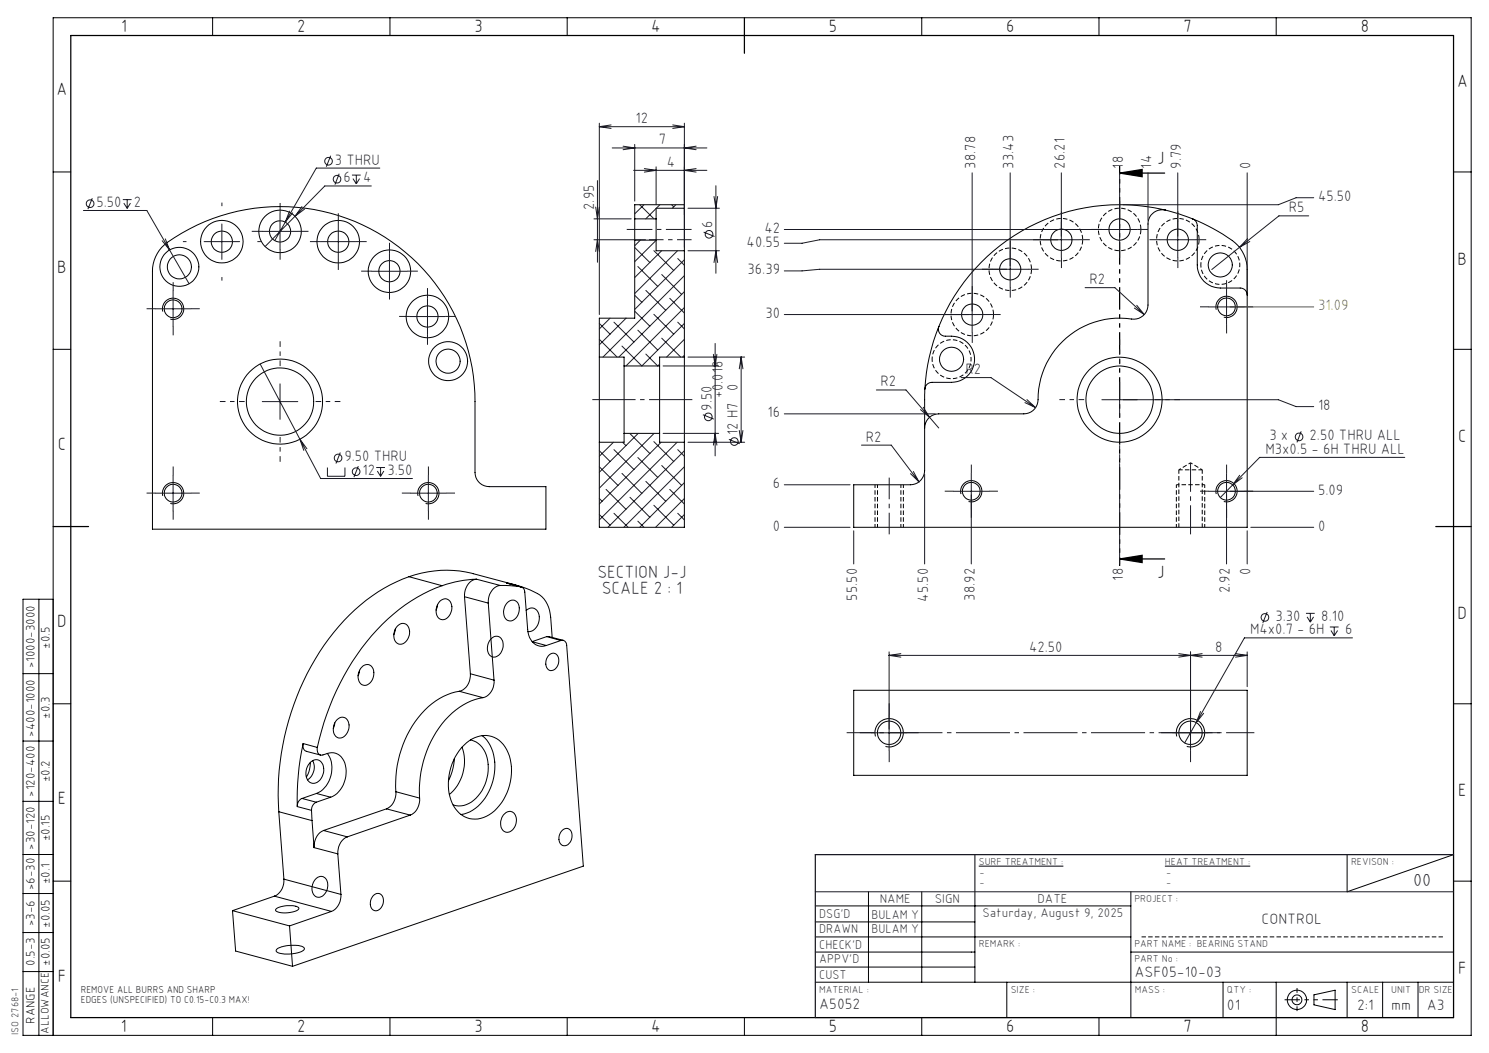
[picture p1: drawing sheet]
<svg xmlns="http://www.w3.org/2000/svg" width="420mm" height="297mm" viewBox="0 0 420 297" stroke-linecap="round" stroke-linejoin="round" font-family="sans-serif">
<path d="M332.5 132.5v16.2M339.1 132.5h-6.6M339.1 148.7v-16.2" fill="none" stroke="#000" stroke-width=".28" stroke-dasharray="1.3 .6" stroke-dashoffset=".2" stroke-linecap="butt"/>
<path d="M291 75.9a6 6 0 0 0-8.8-5.3 6 6 0 0 0-.7 10.3 6 6 0 0 0 9.4-4.2l.1-.8M305.4 67.6a6 6 0 0 0-8.8-5.3 6 6 0 0 0-.6 10.2 6 6 0 0 0 9.3-4.1l.1-.8M321.8 64.7a6 6 0 0 0-8.8-5.3 6 6 0 0 0-.6 10.2 6 6 0 0 0 9.4-4.1v-.8M338.2 67.6a6 6 0 0 0-8.7-5.3 6 6 0 0 0-.7 10.2 6 6 0 0 0 9.4-4.1v-.8M280.2 88.7a6 6 0 0 0-8.7-5.3 6 6 0 0 0-.7 10.2 6 6 0 0 0 9.4-4.1v-.8" fill="none" stroke="#000" stroke-width=".28" stroke-dasharray="1.3 .6" stroke-dashoffset="-.1" stroke-linecap="butt"/>
<path d="M338.7 74.7a5.5 5.5 0 0 1 8-4.9 5.5 5.5 0 0 1 .7 9.4 5.5 5.5 0 0 1-8.6-3.7l-.1-.8M262.9 101.3a5.5 5.5 0 0 1 8-4.9 5.5 5.5 0 0 1 .7 9.4 5.5 5.5 0 0 1-8.6-3.7l-.1-.8" fill="none" stroke="#000" stroke-width=".28" stroke-dasharray="1.3 .6" stroke-dashoffset=".5" stroke-linecap="butt"/>
<path d="M335.8 130.5l-3.3 2M339.1 132.5l-3.3-2" fill="none" stroke="#000" stroke-width=".28" stroke-dasharray="1.3 .6" stroke-dashoffset=".6" stroke-linecap="butt"/>
<path d="M247.5 136.7v12M339.8 136.7h-8M246.8 148.7v-12M254.1 148.7v-12M254.8 148.7v-12M331.8 148.7v-12M339.8 148.7v-12" fill="none" stroke="#000" stroke-width=".28" stroke-dasharray="1.3 .6" stroke-dashoffset=".4" stroke-linecap="butt"/>
<g fill="none" stroke="#000" stroke-width=".28">
<path d="M60 5v5M110 5v5M160 5v5M260 5v5M310 5v5M360 5v5M15 48.5h5M193 58.7v12M193 58.7v-1h-14v4M193 58.7h-7.9v3M328.8 59.3a4 4 0 0 0-5 3.9v22.8a4 4 0 0 1-4.6 4 23.1 23.1 0 0 0-26.5 23.4 4 4 0 0 1-3.9 3.3h-24a4 4 0 0 0-4 4M328.8 59.3l3.8 1.1 3.8 1.4"/>
<path d="M328.8 59.3a55 55 0 0 0-64 32.8M410 48.5h5M45.6 69.8a48.1 48.1 0 0 1 16.7-8.9 55 55 0 0 1 71.7 52.4v20a4 4 0 0 0 4 4h16v12h-111v-72.8a10 10 0 0 1 2.6-6.7zM179 61.7v6M179 61.7h6.1M179 67.7v22h-9.9v11M179 67.7h6.1M185.1 61.7v6M185.1 67.7v3h7.9M193 70.7v30M336.4 61.8a2.04 2.04 0 0 1 1.3 1.8v11.1a6.4 6.4 0 0 0 6.5 6.5h5.6a1.93 1.93 0 0 1 2 2M336.4 61.8a45.7 45.7 0 0 1 12.8 7.4 10.1 10.1 0 0 1 2.6 6.8v72.7h-111v-12h16a4.1 4.1 0 0 0 4-4l.1-23"/>
<path d="M15 98.5h5M45.9 87.9a2.99 2.99 0 0 1 2.7-3.8 2.99 2.99 0 0 1 3.2 3.3 2.99 2.99 0 0 1-3.8 2.6M264.8 92.1a1.98 1.98 0 0 0 1.9 2.7 6.8 6.8 0 0 1 8.1 5.3 6.5 6.5 0 0 1-6.4 7.7h-5.5a1.99 1.99 0 0 0-2 1.9M264.8 92.1a54.6 54.6 0 0 0-3.9 17.6M343.1 87.3a2.99 2.99 0 0 1 2.6-3.7 2.99 2.99 0 0 1 3.3 3.2 2.99 2.99 0 0 1-3.8 2.7M410 98.5h5M169.1 100.7v24M169.1 100.7h6.9v2.5M176 103.2v19M176 103.2h10.1M186.1 103.2v19M193 100.7v24"/>
<path d="M193 100.7h-6.9v2.5M45.9 139.9a2.99 2.99 0 0 1 2.7-3.8 2.99 2.99 0 0 1 3.2 3.3 2.99 2.99 0 0 1-3.8 2.6M117.9 139.9a2.99 2.99 0 0 1 2.7-3.8 2.99 2.99 0 0 1 3.2 3.3 2.99 2.99 0 0 1-3.7 2.6M169.1 124.7v24h23.9v-24M176 122.2v2.5h-6.9M176 122.2h10.1M186.1 122.2v2.5h6.9M271.1 139.3a2.99 2.99 0 0 1 2.6-3.7 2.99 2.99 0 0 1 3.2 3.2 2.99 2.99 0 0 1-3.7 2.7M343.1 139.3a2.99 2.99 0 0 1 2.6-3.7 2.99 2.99 0 0 1 3.3 3.2 2.99 2.99 0 0 1-3.8 2.7M11 169v123M15 169h-8.5v123h408.5v-287h-400v287M111.5 177.4l-.4 1.6"/>
<path d="M112.1 176.6a1.93 1.93 0 0 1 2.3-.6 1.93 1.93 0 0 1 1.1 2 3.2 3.2 0 0 1-3 3.7 3.2 3.2 0 0 1-.4-5.1zM115.4 162.7a51.7 51.7 0 0 0-26.5 23.2 74.8 74.8 0 0 0-10.3 43M115.4 162.7a30.6 30.6 0 0 1 18.1-.9l12.1 3.2M115.4 162.7l9.3 2.5M123.4 170.5l-.4 1.6M124 169.6a1.93 1.93 0 0 1 2.3-.6 1.93 1.93 0 0 1 1.2 2.1 3.3 3.3 0 0 1-2.7 3.7 2.61 2.61 0 0 1-1.6-3.8zM124.7 165.2a51.3 51.3 0 0 0-25.3 21.4 74.1 74.1 0 0 0-9.9 24.2M131 168.3l1.7 21.7M131 168.3l6.7 1.8M134.4 163.4a32.4 32.4 0 0 0-9.7 1.8M134.4 163.4a4.3 4.3 0 0 0-3.4 4.9M134.4 163.4l6.7 1.7"/>
<path d="M137.7 170.1l1.6 21.7M141.1 165.1a4.4 4.4 0 0 0-3.4 5M141.1 165.1l3 .1 2.9 .4M142.9 164.5a24 24 0 0 1 10 3.8l1.1 1.3 1 2.6 .8 7.6M142.9 164.5l4.2 1.1M142.9 164.5l4.1 1.1M143.1 170a1.89 1.89 0 0 1 2.2-.6 1.89 1.89 0 0 1 1.2 2 3.3 3.3 0 0 1-2.6 3.8 2.59 2.59 0 0 1-1.6-3.9zM147 165.6a1.38 1.38 0 0 1 1 1.4l.8 10.5a4.4 4.4 0 0 0 4.7 4.7l.6-.1M148.4 172.2a2.14 2.14 0 0 1 2.5-.5 2.14 2.14 0 0 1 1.2 2.3 3.6 3.6 0 0 1-3.2 4.1M154.2 179.6l.6-.1 4.1 1.1M154.2 179.6l-4.1 1.4M154.2 179.6l4 1.1"/>
<path d="M6.5 190h8.5M15 198.5h5M101.4 189.1l-.4 1.5M102.1 188.2a1.89 1.89 0 0 1 2.2-.6 1.89 1.89 0 0 1 1.1 2 3.3 3.3 0 0 1-2.6 3.7 2.59 2.59 0 0 1-1.6-3.8zM129.5 195a20.5 20.5 0 0 0-13.9 11 31.6 31.6 0 0 0-3.9 17.3M129.5 195l6.7 1.8M132.7 190a4.6 4.6 0 0 1-3.2 5M132.7 190l6.6 1.8M136.2 196.8a20.5 20.5 0 0 0-13.9 11 31.6 31.6 0 0 0-3.9 17.3M138.5 180.2a1.95 1.95 0 0 1 2.3-.6 1.95 1.95 0 0 1 1.1 2.3 2.99 2.99 0 0 1-3 3.4 3.2 3.2 0 0 1-.4-5.1zM139.3 191.8a4.6 4.6 0 0 1-3.1 5M150.1 181l4 1.1"/>
<path d="M154.7 185a1.64 1.64 0 0 1 2-.6 1.64 1.64 0 0 1 .9 1.9 2.4 2.4 0 0 1-2.7 2.8 2.8 2.8 0 0 1-.2-4.1zM158.2 180.7a1.27 1.27 0 0 1 1.6 1.3l4.7 62.3-82 28.3M158.2 180.7l-4.1 1.4M240.8 194.7h111v24h-111zM410 198.5h5M6.5 209h8.5M85.5 209.7a73.9 73.9 0 0 0-1.6 17.8M85.5 209.7v1a1.37 1.37 0 0 0 .9 1.2l4 1.1M85.5 209.7l4 1.1M87.5 215l-.4 2.7-.7 1.5M87.7 214.9a2.14 2.14 0 0 1 2.5-.4 2.14 2.14 0 0 1 1.1 2.2 3.7 3.7 0 0 1-3.1 4.2 3 3 0 0 1-1.7-4.2l.5-1zM88.2 214.6a4.3 4.3 0 0 1-1.5 5.4"/>
<path d="M89.5 210.8a1.47 1.47 0 0 0 .1 1.6 1.47 1.47 0 0 0 1.5 .5 4 4 0 0 1 5.5 1.1 7.9 7.9 0 0 1-3.3 10.9M92.3 212.5a7.8 7.8 0 0 1-3 11.3M94.4 203.9l-.4 1.6M95 203a1.93 1.93 0 0 1 2.3-.6 1.93 1.93 0 0 1 1.2 2.1 3.2 3.2 0 0 1-3.1 3.6 3.2 3.2 0 0 1-.4-5.1zM128.2 214l-.7 3.7-1 2.5M130.2 210.9a7.9 7.9 0 0 1 9.9-2.6 11 11 0 0 1 4 11.1 13.7 13.7 0 0 1-7.7 11.2 7 7 0 0 1-9.2-4.9 15.7 15.7 0 0 1 3-14.8zM130.3 210.7a12.2 12.2 0 0 1-3.5 13.4M132.7 208.7a6.8 6.8 0 0 1 5 6.9 11.6 11.6 0 0 1-6.1 11.3l-2.2 .4-1.6-.3M136 207.5a11.6 11.6 0 0 1 3.3 11.7 13.1 13.1 0 0 1-8.4 10.4l-.9 .1M246.9 207.7a4 4 0 0 1 3.6-5 4 4 0 0 1 4.3 4.3 4 4 0 0 1-5 3.5M331.9 207.7a4 4 0 0 1 3.5-5 4 4 0 0 1 4.4 4.3 4 4 0 0 1-5 3.5M6.5 226h8.5"/>
<path d="M78.6 228.9l9.4 2.6M78.6 228.9l1.5 19.1M83.9 227.5l4 1.1M85.2 225.2a2.28 2.28 0 0 0-1.3 2.3M85.2 225.2l4 1.1M87.9 228.6l.1 2.9M88 231.5l.6 7.6M88.6 239.1l6.7 1.7M89.2 226.3a2.36 2.36 0 0 0-1.3 2.3M89.3 223.8l-4.1 1.4M89.3 223.8l4 1.1M91.3 234.2a4.8 4.8 0 0 0-2.7 4.9"/>
<path d="M91.3 234.2l6.7 1.8M93.3 224.9l-4.1 1.4M98 236a4.7 4.7 0 0 0-2.7 4.8M109 228.1l-17.7 6.1M109 228.1l6.7 1.8M111.7 223.3a4.9 4.9 0 0 1-2.7 4.8M111.7 223.3l6.7 1.8M115.7 229.9l-17.7 6.1M118.4 225.1a4.8 4.8 0 0 1-2.7 4.8M142.3 229.5a1.9 1.9 0 0 1 2.3-.5 1.9 1.9 0 0 1 1.1 2 3.2 3.2 0 0 1-3 3.7 3.1 3.1 0 0 1-.8-4.7zM158.7 234.1a1.62 1.62 0 0 1 1.9-.2 1.62 1.62 0 0 1 .8 1.8 2.44 2.44 0 0 1-2.7 2.8 2.76 2.76 0 0 1 0-4.4zM6.5 241h8.5"/>
<path d="M6.5 252h8.5M15 248.5h5M65.6 256.9l16.1 4.3M65.6 256.9l.9 11.3 16 4.4M77.4 252.8l16.1 4.3M77.4 252.8l-11.8 4.1M77.9 256.4a7.1 7.1 0 0 1 6.3-.4l.1 .2a4.2 4.2 0 0 1-3.7 1.3 3.2 3.2 0 0 1-2.9-.8zM80.1 248a4.7 4.7 0 0 1-2.7 4.8M80.1 248l16.1 4.3M89.3 247.7a1.97 1.97 0 0 1 2.3-.2 1.97 1.97 0 0 1 .9 2.1 2.99 2.99 0 0 1-3.1 3.4 3.1 3.1 0 0 1-.6-4.8zM93.5 257.1l-11.8 4.1M95.3 240.8l.9 11.5"/>
<path d="M96.2 252.3a4.9 4.9 0 0 1-2.7 4.8M105.2 252.8a1.65 1.65 0 0 1 2-.7 1.65 1.65 0 0 1 1 1.9 2.4 2.4 0 0 1-2.7 2.8 2.71 2.71 0 0 1-.3-4zM230 255.5h89M245 251.5v25.5M260 251.5v25.5M275 241v36M276.1 244.3h23.8M319 251.5v35.5M328.6 244.3h24.1M380 241v10.5l30-10.5v46h-180M410 248.5h5M6.5 274h8.5"/>
<path d="M6.5 263h8.5M78.1 267.7a9.2 9.2 0 0 1 7.6-.5l.1 .3a2.45 2.45 0 0 1-2.4 1.4l-.6 .1a5.9 5.9 0 0 1-4.9-.8zM81.7 261.2l.8 11.4M230 268.5h45M230 277h180M230 272.8h45M230 260h45M230 264.3h89M284 277v10M319 268.5h91M345 277v10M360 277v15"/>
<path d="M380 277v10M390 277v10M400 277v10M60 287v5M110 287v5M160 287v5M210 287v5M260 287v5M310 287v5M370.6 280.6l6-1.3v5.5l-6-1.4z"/>
<circle cx="50.6" cy="75.3" r="5.5"/>
<circle cx="50.6" cy="75.3" r="3.4"/>
<circle cx="62.6" cy="68.2" r="3"/>
<circle cx="62.6" cy="68.2" r="6"/>
<circle cx="79" cy="65.3" r="3"/>
<circle cx="79" cy="65.3" r="6"/>
<circle cx="95.4" cy="68.2" r="6"/>
<circle cx="95.4" cy="68.2" r="2.99"/>
<circle cx="109.9" cy="76.5" r="3"/>
<circle cx="109.9" cy="76.5" r="6"/>
<circle cx="284.9" cy="75.9" r="3"/>
<circle cx="299.4" cy="67.6" r="3"/>
<circle cx="315.8" cy="64.7" r="3"/>
<circle cx="332.2" cy="67.6" r="3"/>
<circle cx="344.2" cy="74.7" r="3.4"/>
<circle cx="48.8" cy="87.1" r="2.5"/>
<circle cx="120.6" cy="89.3" r="6"/>
<circle cx="120.6" cy="89.3" r="2.99"/>
<circle cx="274.2" cy="88.7" r="2.99"/>
<circle cx="346" cy="86.6" r="2.5"/>
<circle cx="79" cy="113.3" r="12"/>
<circle cx="79" cy="113.3" r="9.5"/>
<circle cx="126.4" cy="101.9" r="3.4"/>
<circle cx="126.4" cy="101.9" r="5.5"/>
<circle cx="268.4" cy="101.3" r="3.4"/>
<circle cx="315.8" cy="112.7" r="9.5"/>
<circle cx="315.8" cy="112.7" r="12"/>
<circle cx="48.8" cy="139.1" r="2.5"/>
<circle cx="120.8" cy="139.1" r="2.5"/>
<circle cx="274" cy="138.6" r="2.5"/>
<circle cx="346" cy="138.6" r="2.5"/>
<circle cx="250.8" cy="206.7" r="3.3"/>
<circle cx="335.8" cy="206.7" r="3.3"/>
<circle cx="365.8" cy="282" r="1.38"/>
<circle cx="365.8" cy="282" r="2.72"/>
</g>
<g fill="none" stroke="#191924" stroke-width=".28">
<path d="M169.1 34.7v54M169.1 35.7h23.9M169.1 35.7l3.3 .5M172.4 35.2l-3.3 .5M189.8 35.2l3.2 .5M193 34.7v35M193 35.7l-3.2 .5M23.5 59.4h17.9l6.4 11.1M26 55.9l-1.2 3.1M34.6 56.3h2.5M34.9 57.3l1 1.5M35.9 56.3v2.5"/>
<path d="M36.8 57.3l-.9 1.5M81.7 59.5l-1.2 3.1M85.2 58.3l-2 2.7 2.7-2M93.3 43.9l-1.3 3.1M95.7 49l-1.2 3.1M99.3 49.4h2.4M99.6 50.4l.9 1.5M100.5 49.4v2.5M101.4 50.4l-.9 1.5M104.7 52.5h-13.1l-16.8 17M107.1 47.4h-17.9l-8.7 15.2M168 58.4l.5 3.3 .6-3.3"/>
<path d="M168.5 50.9v23.1M172.7 41.7h26.7M175.8 41.2l3.2 .5-3.2 .5M178.7 48h20.7M179 40.7v16M180.4 57.7l4.1 4M181.6 57.7l-2.6 2.6M181.8 47.6l3.3 .4-3.3 .5M185.1 58.8l-3 2.9M185.1 47.1v10.6M186.1 57.7l-1 1M189.4 57.7l.6 .6"/>
<path d="M190.6 57.7l-1 1M194.1 58.7h8.8M196.4 47.6l-3.4 .4 3.4 .5M196.4 41.2l-3.4 .5 3.4 .5M201.4 55.4l.5 3.3 .5-3.3M201.9 52.4v24.7M274.2 48.8v44.9M284.9 48.8v32.2M299.4 48.8v23.8M315.8 48.8v20.9M323.8 48.8v13.4M332.2 48.8v23.8"/>
<path d="M351.8 48.8v33.4M370.6 55.8h-5l-5 1.9h-43.8M45.8 67.9l2 2.6M46.6 67.4l1.2 3.1M47.8 70.5l5.5 9.5M57.6 68.2h10M62.6 63.2v10M74 65.3h10M79 60.3v10M80.5 62.6l-3 5.3M82.5 60l-2 2.6M90.4 68.2h10"/>
<path d="M95.4 63.2v10M104.8 76.5h10.1M109.9 71.5v10M167.5 67.6h14.6M167.5 61.7h10.5M168 70.9l.5-3.3 .6 3.3M179 69.8l4.3 4.2M179.9 75.2l5.6 5.6M180.6 67.7l-1.6 1.6M184.4 70.7l5.6 5.6M185.1 67.8l-6.1 6M186.6 70.7l-7.6 7.6"/>
<path d="M186.7 77.4l5.6 5.6M191.1 70.7l-12.1 12.1M191.2 72.9l1.8 1.9M193 73.3l-14 14M193 77.7l-22.9 23M194.1 70.7h8.8M198.5 65.5l3 1.2M201.4 74l.5-3.3 .5 3.3M221.2 64.7h99.6M289.9 75.9h-58.7l-5 .5h-5M304.4 67.6h-73.2l-5 1h-5M327.2 67.6h10"/>
<path d="M351.9 67.3l-2.3 2.5 2.9-1.7M369.1 60.9h-8.3l-19 15.1M43.8 87.1h10M48.8 82.1v10M115.6 89.3h10M120.6 84.3v10M169.1 95.7l5 5M169.1 91.2l3 3.1M172.1 89.7l-3 3.1M173.2 90.9l5.6 5.6M176.5 89.7l-7.4 7.6M179 87.8l4.3 4.2"/>
<path d="M179 83.3l2 2M179.9 93.1l5.6 5.6M182.2 99.9l3.3 3.3 .6-.5M182.2 81.9l5.6 5.6M184.4 88.6l5.6 5.7M186.7 95.4l5.3 5.3M188.9 84.1l4.1 4.2M191.2 90.9l1.8 1.9M193 82.3l-18.4 18.4M193 86.7l-16.4 16.5M193 91.2l-12 12-5.6-5.6M193 95.7l-5 5"/>
<path d="M201.2 99.9l.5 3.3 .5-3.3M201.7 96.9v31.7M221.2 88.7h58M306.1 81.1h8.4l8.3 7.6M320 86.9l2.8 1.8M320.6 86.1l2.2 2.6M341 86.6h10M346 81.6v9.9M73.4 102.7l11.2 21.2M74 113.3h10M79 108.3v10M187 103.2h15.7"/>
<path d="M193 100.2l-.5 .5M194.1 100.7h15.9M198.3 117l3 1.2M209.1 100.7v24M209.1 100.7l.4 3.3M209.1 100.7l-.6 3.3M221.2 116.7h42.6M247.2 110h8.4l9.2 10.7M260.4 114.9l1.8 2.8-2.6-2.2M271.1 106.5h8.4l12.6 8.5M289.1 113.6l3 1.4M289.7 112.7l2.4 2.3"/>
<path d="M310.8 112.7h49.8l5 2h5M315.8 107.7v10M43.8 139.1h10M48.8 134.1v10M84.6 123.9l5.9 11.1h25.8M84.6 123.9l1.1 3.1M84.6 123.9l2 2.7M92.4 131.9v2.4h4.9v-2.4M96 127.6l-1.2 3.1M101.1 131.5l-1.3 3.1M106.1 131.9h2.5M106.4 132.9l1 1.4"/>
<path d="M107.4 131.9v2.4M108.3 132.9l-.9 1.4M115.8 139.1h10M120.8 134.1v10M169.1 131.7l5.2 5.2M169.1 127.1l3 3.1M171 138l5.6 5.6M173 124.7l-3.9 4M173.2 126.8l5.6 5.6M175.4 133.5l5.6 5.7M175.6 124.7l1 1M177.7 122.3l5.6 5.6"/>
<path d="M179.9 129l5.6 5.7M180 122.2l-10.9 11M182.2 135.8l5.6 5.6M184.4 124.6l5.6 5.6M184.5 122.2l-15.4 15.5M186.5 124.7l-17.4 17.5M186.7 131.3l5.6 5.6M187 122.2h15.7M188.9 138l4.1 4.2M191 124.7l-21.9 21.9M191.2 126.8l1.8 1.9M193 127.1l-21.5 21.6"/>
<path d="M193 131.7l-17 17M193 136.1l-12.6 12.6M194.1 124.7h15.9M201.2 125.6l.5-3.4 .5 3.4M205.6 123.9l3.1 1.3M208.5 121.4l.6 3.3M209.5 121.4l-.4 3.3M221.2 136.7h18.6M243 125.6h8.4l7.8 10.3M256.8 133.6l2.4 2.3M257.6 133l1.6 2.9M260.8 133.7v25.4"/>
<path d="M269 138.6h10M274 133.6v25.5M315.8 130.7v28.4M341 138.6h29.6M346 133.6v25.5M349.7 134.1l-2 2.7 2.7-2M367 121.7l-1.2 3.1M396.2 129h-40.9l-11.1 11.3M169.1 145.1l3 3M169.1 140.6l.7 .8M173.2 144.8l4 3.9M177.7 140.3l5.6 5.6"/>
<path d="M179.9 147l1.7 1.7M184.4 142.5l5.6 5.6M191.2 144.8l1.8 1.8M193 140.6l-8.1 8.1M193 145.1l-3.6 3.6M221.2 148.7h18.6M240.8 149.7v9.4M351.8 149.7v9.4M352.8 148.7h17.8M357.4 172.6l-1.2 3.1M368.4 173h2.4M368.7 174l.9 1.5"/>
<path d="M369.6 173v2.5M370.5 174l-.9 1.5M375.1 176.8h2.5M375.4 177.8l.9 1.5M376.3 176.8v2.5M377.3 177.8l-1 1.5M381.5 179.9h-30.5l-16.8 29.6M250.8 184.9h101M250.8 183.9v27.8M250.8 184.9l3.3 .4M254.1 184.4l-3.3 .5M332.5 184.4l6.6 .9"/>
<path d="M335.8 183.9v27.8M339.1 184.4l-6.6 .9M348.5 184.4l3.3 .5M351.8 183.9v9.8M351.8 184.9l-3.3 .4M245.8 206.7h10M330.8 206.7h10M338.6 200.7l-1.2 3.1 2.1-2.6M230 251.5h180"/>
<circle cx="25.4" cy="57.4" r="1.09"/>
<circle cx="92.7" cy="45.5" r="1.07"/>
<circle cx="95.1" cy="50.6" r="1.08"/>
<circle cx="200" cy="66.1" r="1.07"/>
<circle cx="199.8" cy="117.6" r="1.07"/>
<circle cx="95.4" cy="129.2" r="1.08"/>
<circle cx="100.5" cy="133" r="1.08"/>
<circle cx="207.1" cy="124.5" r="1.07"/>
<circle cx="366.4" cy="123.2" r="1.08"/>
<circle cx="356.8" cy="174.1" r="1.08"/>
</g>
<path d="M20 10h390v277h-390zM210 5v10M315.8 48.8l6.4-1v2zM315.8 48.8h12.7M15 148.5h10M315.8 157.7l6.4-1.1v2.1zM315.8 157.7h12.7M405 148.5h10" fill="none" stroke="#000" stroke-width=".35"/>
<path d="M315.8 46.8v112.8" fill="none" stroke="#000" stroke-width=".35" stroke-dasharray="6.3 1.3 1.3 1.3 1.3 1.3" stroke-dashoffset="3.9" stroke-linecap="butt"/>
<path d="M238.8 206.7h115" fill="none" stroke="#191924" stroke-width=".28" stroke-dasharray="15.2 1.3 1.3 1.3" stroke-dashoffset="7.3" stroke-linecap="butt"/>
<path d="M195.3 112.7h-28.2" fill="none" stroke="#191924" stroke-width=".28" stroke-dasharray="15.2 1.3 1.3 1.3" stroke-dashoffset="3" stroke-linecap="butt"/>
<path d="M176.8 64.7h18.3" fill="none" stroke="#191924" stroke-width=".28" stroke-dasharray="15.2 1.3 1.3 1.3" stroke-dashoffset="8" stroke-linecap="butt"/>
<path d="M183.1 67.6h12" fill="none" stroke="#191924" stroke-width=".28" stroke-dasharray="15.2 1.3 1.3 1.3" stroke-dashoffset="11.1" stroke-linecap="butt"/>
<path d="M335.8 150.7v-20.2" fill="none" stroke="#191924" stroke-width=".28" stroke-dasharray="15.2 1.3 1.3 1.3" stroke-dashoffset="7" stroke-linecap="butt"/>
<path d="M250.8 150.7v-16" fill="none" stroke="#191924" stroke-width=".28" stroke-dasharray="15.2 1.3 1.3 1.3" stroke-dashoffset="9.1" stroke-linecap="butt"/>
<path d="M365.9 278.7v6.5" fill="none" stroke="#000" stroke-width=".28" stroke-dasharray="15.2 1.3 1.3 1.3" stroke-dashoffset="13.9" stroke-linecap="butt"/>
<path d="M407 264.3h-85" fill="none" stroke="#000" stroke-width=".28" stroke-dasharray="1.3 .6" stroke-linecap="butt"/>
<path d="M377.4 282h-15.1" fill="none" stroke="#000" stroke-width=".28" stroke-dasharray="6.3 1.3 1.3 1.3 1.3 1.3" stroke-dashoffset="2" stroke-linecap="butt"/>
<g fill="none" stroke="#191924" stroke-width=".28" stroke-dasharray="15.2 1.3 1.3 1.3" stroke-linecap="butt">
<path d="M62.6 58.1v-1M315.8 59.7v-3M52.6 68.1h-1M62.6 78.1v1M72.6 68.1h1M74 65.3h-3M79 60.3v-3M79 70.3v3M84 65.3h3M90.4 68.1h-3M95.4 63.1v-3M95.4 73.1v3"/>
<path d="M100.4 68.1h3M104.9 76.5h-3M109.9 71.5v-3M114.9 76.5h3M280 75.9h-3M285 70.9v-3M290 75.9h3M294.4 67.6h-3M299.4 62.6v-3M299.4 72.6v3M304.4 67.6h3M310.8 64.7h-3"/>
<path d="M315.8 69.7v3M320.8 64.7h3M327.2 67.6h-3M332.2 62.6v-3M332.2 72.6v3M337.2 67.6h3M43.8 87.1h-2.5M48.8 82.1v-2.5M48.8 92.1v2.5M53.8 87.1h2.5M109.9 81.5v3M115.6 89.3h-3"/>
<path d="M120.6 84.3v-3M120.6 94.3v3M125.6 89.3h3M269.2 88.7h-3M274.2 83.7v-3M274.2 93.7v3M279.2 88.7h3M285 80.9v3M341 86.5h-2.5M346 81.5v-2.5M346 91.5v2.5M351 86.5h2.5"/>
<path d="M43.8 139.1h-2.5M48.8 134.1v-2.5M53.8 139.1h2.5M115.8 139.1h-2.5M120.8 134.1v-2.5M125.8 139.1h2.5M269 138.5h-2.5M274 133.5v-2.5M279 138.5h2.5M341 138.5h-2.5M346 133.5v-2.5M351 138.5h2.5"/>
<path d="M48.8 144.1v2.5M120.8 144.1v2.5M274 143.5v2.5M346 143.5v2.5M245.8 206.7h-3.3M250.8 201.7v-3.3M250.8 211.7v3.3M255.8 206.7h3.3M330.8 206.7h-3.3M335.8 201.7v-3.3M335.8 211.7v3.3M340.8 206.7h3.3"/>
</g>
<path d="M69 113.3h-7M79 103.3v-7M89 113.3h7M305.8 112.7h-7M315.8 102.7v-7M325.8 112.7h7M79 123.3v7M315.8 122.7v7" fill="none" stroke="#191924" stroke-width=".28" stroke-dasharray="15.2 1.3 1.3 1.3" stroke-dashoffset="13.6" stroke-linecap="butt"/>
<path d="M347 86.6h23.6" fill="none" stroke="#808000" stroke-width=".28"/>
<path d="M410 241h-180v46" fill="none" stroke="#191924" stroke-width=".35"/>
<path d="M315.8 48.8l6.4-1v2zM315.8 157.7l6.4-1.1v2.1z" fill="#000"/>
<g font-size="5">
<text x="34.2" y="9.1">1</text>
<text x="83.8" y="9.1">2</text>
<text x="133.8" y="9.1">3</text>
<text x="183.7" y="9.1">4</text>
<text x="233.8" y="9.1">5</text>
<text x="283.8" y="9.1">6</text>
<text x="333.8" y="9.1">7</text>
<text x="383.8" y="9.1">8</text>
<text x="16" y="26.9">A</text>
<text x="411" y="24.6">A</text>
<text x="326.4" y="46.2">J</text>
<text x="16.2" y="76.9">B</text>
<text x="411.2" y="74.6">B</text>
<text x="411.3" y="124.6">C</text>
<text x="16.3" y="126.9">C</text>
<text x="326.4" y="163">J</text>
<text x="16.2" y="176.9">D</text>
<text x="411.2" y="174.6">D</text>
<text x="16.3" y="226.9">E</text>
<text x="411.3" y="224.6">E</text>
<text x="411.3" y="274.6">F</text>
<text x="16.3" y="276.9">F</text>
<text x="34.1" y="291.1">1</text>
<text x="83.8" y="291.1">2</text>
<text x="133.8" y="291.1">3</text>
<text x="183.7" y="291.1">4</text>
<text x="233.8" y="291.1">5</text>
<text x="283.8" y="291.1">6</text>
<text x="333.8" y="291.2">7</text>
<text x="383.8" y="291.2">8</text>
</g>
<g font-size="5" fill="#191924">
<text x="168.5" y="163">SECTION J-J</text>
<text x="169.7" y="167.5">SCALE 2 : 1</text>
</g>
<text font-size="4.9" fill="#191924" x="398.6" y="249.9">00</text>
<g font-size="4.2" fill="#191924">
<text x="179.3" y="34.7">12</text>
<text x="185.9" y="40.7">7</text>
<text x="94.5" y="46.4">3 THRU</text>
<text x="188.1" y="47.1">4</text>
<text x="275.2" y="47.6" transform="rotate(-90 275.2 47.6)">38.78</text>
<text x="285.9" y="47.6" transform="rotate(-90 285.9 47.6)">33.43</text>
<text x="300.3" y="47.6" transform="rotate(-90 300.3 47.6)">26.21</text>
<text x="316.8" y="47.6" transform="rotate(-90 316.8 47.6)">18</text>
<text x="324.8" y="47.6" transform="rotate(-90 324.8 47.6)">14</text>
<text x="333.2" y="47.6" transform="rotate(-90 333.2 47.6)">9.79</text>
<text x="352.8" y="47.6" transform="rotate(-90 352.8 47.6)">0</text>
<text x="96.9" y="51.5">6</text>
<text x="102.4" y="51.5">4</text>
<text x="27.2" y="58.4">5.50</text>
<text x="37.8" y="58.4">2</text>
<text x="167.6" y="59.2" transform="rotate(-90 167.6 59.2)">2.95</text>
<text x="363.5" y="59.9">R5</text>
<text x="371.8" y="56.7">45.50</text>
<text x="201" y="64.3" transform="rotate(-90 201 64.3)">6</text>
<text x="215.6" y="65.7">42</text>
<text x="210.6" y="69.6">40.55</text>
<text x="210.9" y="77.3">36.39</text>
<text x="307.3" y="80.2">R2</text>
<text x="215.9" y="89.7">30</text>
<text x="272.3" y="105.5">R2</text>
<text x="203.9" y="112.4" transform="rotate(-90 203.9 112.4)">+0.018</text>
<text x="208.1" y="110.3" transform="rotate(-90 208.1 110.3)">0</text>
<text x="248.4" y="109">R2</text>
<text x="200.8" y="115.8" transform="rotate(-90 200.8 115.8)">9.50</text>
<text x="216.5" y="117.7">16</text>
<text x="371.8" y="115.6">18</text>
<text x="208.1" y="122.7" transform="rotate(-90 208.1 122.7)">12 H7</text>
<text x="244.2" y="124.5">R2</text>
<text x="358.1" y="124.2">3 x</text>
<text x="369.4" y="124.2">2.50 THRU ALL</text>
<text x="97.2" y="130.1">9.50 THRU</text>
<text x="356.9" y="128">M3x0.5 - 6H THRU ALL</text>
<text x="102.2" y="134">12</text>
<text x="109.3" y="134">3.50</text>
<text x="218" y="137.7">6</text>
<text x="371.8" y="139.5">5.09</text>
<text x="218" y="149.7">0</text>
<text x="371.8" y="149.7">0</text>
<text x="316.8" y="163.8" transform="rotate(-90 316.8 163.8)">18</text>
<text x="346.9" y="167.4" transform="rotate(-90 346.9 167.4)">2.92</text>
<text x="352.8" y="162.3" transform="rotate(-90 352.8 162.3)">0</text>
<text x="241.8" y="169.4" transform="rotate(-90 241.8 169.4)">55.50</text>
<text x="261.8" y="169.7" transform="rotate(-90 261.8 169.7)">45.50</text>
<text x="274.9" y="169.4" transform="rotate(-90 274.9 169.4)">38.92</text>
<text x="352.6" y="178.9">M4x0.7 - 6H</text>
<text x="359.8" y="175.1">3.30</text>
<text x="372.7" y="175.1">8.10</text>
<text x="379.4" y="178.9">6</text>
<text x="290.3" y="183.9">42.50</text>
<text x="342.8" y="183.9">8</text>
<text x="355.9" y="260.8">CONTROL</text>
<text x="320" y="275.6">ASF05-10-03</text>
<text x="231.1" y="284.6">A5052</text>
<text x="346.1" y="285">01</text>
<text x="382.8" y="284.8">2:1</text>
<text x="392.4" y="284.8">mm</text>
<text x="402.5" y="284.8">A3</text>
</g>
<text font-size="4.2" fill="#808000" x="371.8" y="87.5">31.09</text>
<g font-size="3.6" fill="#191924">
<text x="248.1" y="254.6">NAME</text>
<text x="263.7" y="254.6">SIGN</text>
<text x="292.6" y="254.6">DATE</text>
<text x="231.1" y="258.9">DSG'D</text>
<text x="231.1" y="263.3">DRAWN</text>
<text x="245.8" y="263.3">BULAM Y</text>
<text x="245.8" y="259.3">BULAM Y</text>
<text x="231.1" y="267.6">CHECK'D</text>
<text x="231.1" y="271.6">APPV'D</text>
<text x="231.1" y="276">CUST</text>
</g>
<g font-size="3.5">
<text x="14.1" y="183" transform="rotate(-90 14.1 183)">±0.5</text>
<text x="9.8" y="188.5" transform="rotate(-90 9.8 188.5)">&gt;1000-3000</text>
<text x="14.1" y="202.8" transform="rotate(-90 14.1 202.8)">±0.3</text>
<text x="9.8" y="207.8" transform="rotate(-90 9.8 207.8)">&gt;400-1000</text>
<text x="14.1" y="220.7" transform="rotate(-90 14.1 220.7)">±0.2</text>
<text x="9.8" y="224.7" transform="rotate(-90 9.8 224.7)">&gt;120-400</text>
<text x="9.8" y="239.7" transform="rotate(-90 9.8 239.7)">&gt;30-120</text>
<text x="14.1" y="237.3" transform="rotate(-90 14.1 237.3)">±0.15</text>
<text x="9.8" y="251" transform="rotate(-90 9.8 251)">&gt;6-30</text>
<text x="14.1" y="249.3" transform="rotate(-90 14.1 249.3)">±0.1</text>
<text x="9.8" y="261.3" transform="rotate(-90 9.8 261.3)">&gt;3-6</text>
<text x="14.1" y="261.7" transform="rotate(-90 14.1 261.7)">±0.05</text>
<text x="9.8" y="272.4" transform="rotate(-90 9.8 272.4)">0.5-3</text>
<text x="14.1" y="272.4" transform="rotate(-90 14.1 272.4)">±0.05</text>
<text x="9.8" y="288.7" transform="rotate(-90 9.8 288.7)">RANGE</text>
</g>
<text font-size="3.5" fill="#191924" x="277.1" y="258.5">Saturday, August 9, 2025</text>
<text font-size="3.2" x="13.8" y="291.5" transform="rotate(-90 13.8 291.5)">ALLOWANCE</text>
<g font-size="2.8" fill="#191924">
<text x="276.1" y="244">SURF TREATMENT :</text>
<text x="328.6" y="244">HEAT TREATMENT :</text>
<text x="381.1" y="244">REVISON :</text>
<text x="276.3" y="250">-</text>
<text x="276.3" y="247">-</text>
<text x="329" y="250">-</text>
<text x="329" y="247">-</text>
<text x="320" y="254.4">PROJECT :</text>
<text x="276.1" y="267.2">REMARK :</text>
<text x="320" y="267.2">PART NAME : BEARING STAND</text>
<text x="320" y="271.4">PART No :</text>
<text x="231.1" y="279.9">MATERIAL :</text>
<text x="285.1" y="279.9">SIZE :</text>
<text x="320.1" y="279.9">MASS :</text>
<text x="346.1" y="279.9">QTY :</text>
<text x="381.1" y="279.9">SCALE</text>
<text x="392.4" y="279.9">UNIT</text>
<text x="400.2" y="279.9">DR SIZE</text>
<text x="5.3" y="291.9" transform="rotate(-90 5.3 291.9)">ISO 2768-1</text>
</g>
<g font-size="2.8">
<text x="22.8" y="280.1">REMOVE ALL BURRS AND SHARP</text>
<text x="22.8" y="283">EDGES (UNSPECIFIED) TO C0.15-C0.3 MAX!</text>
</g>
</svg>
